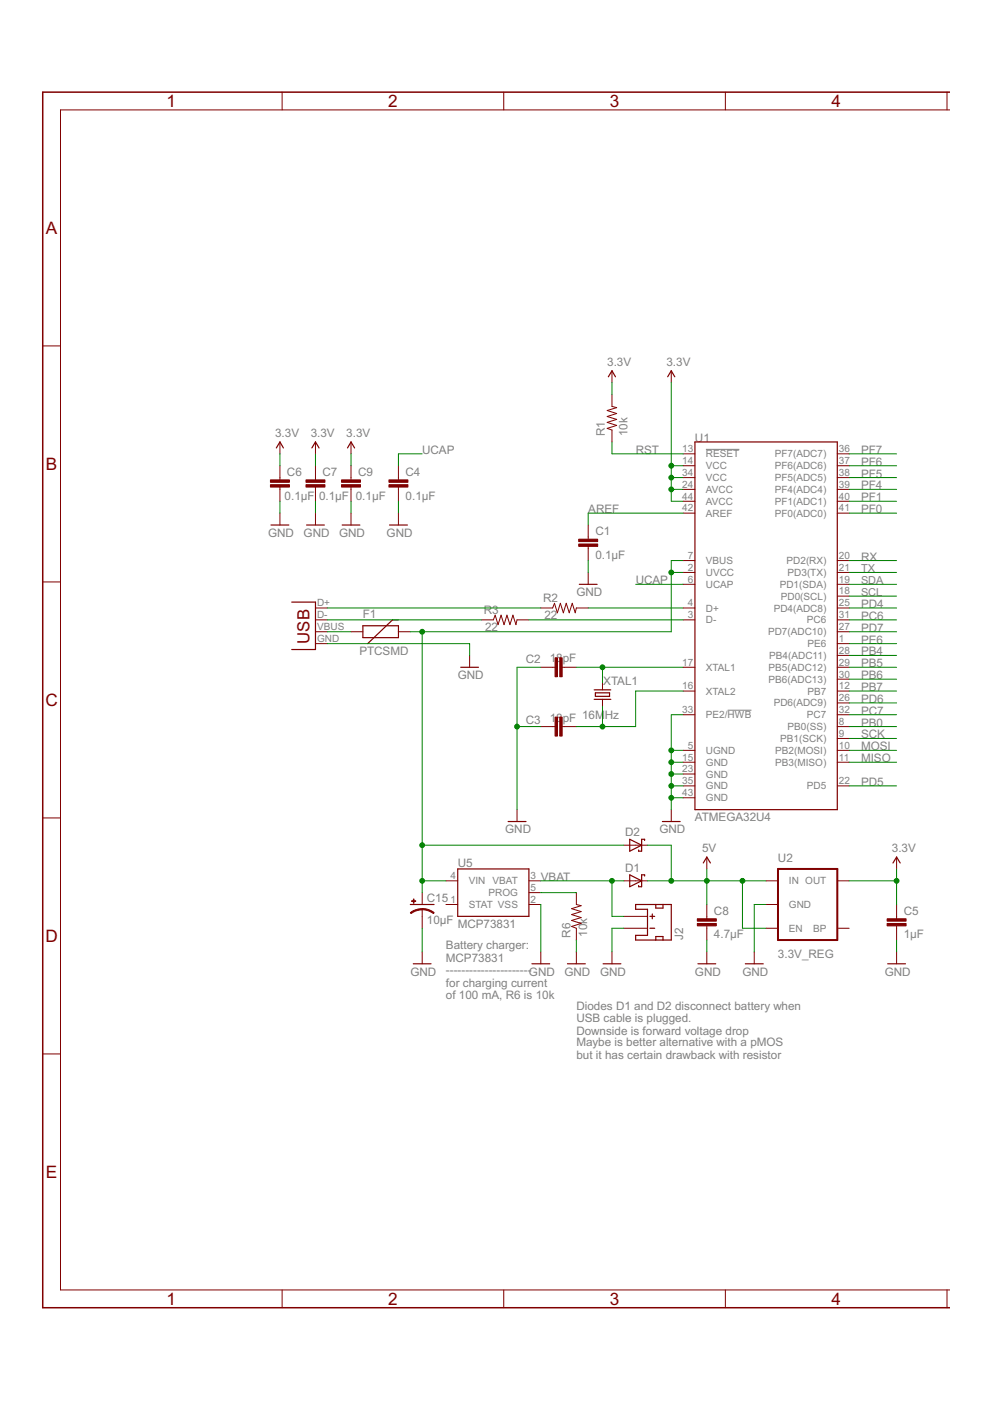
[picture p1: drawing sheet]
<svg xmlns="http://www.w3.org/2000/svg" width="210mm" height="297mm" viewBox="0 0 210 297" stroke-linecap="round" stroke-linejoin="round" font-family="sans-serif">
<path d="M149.7 95.3h7.1M154.3 150.6h5" fill="none" stroke="#808080" stroke-width=".21"/>
<g fill="none" stroke="#800000" stroke-width=".25">
<path d="M129 79.9l.8-1.3 .7 1.3M141.6 79.9l.7-1.3 .8 1.3M58.6 95l.8-1.3 .7 1.3M66.1 95l.8-1.3 .7 1.3M73.7 95l.7-1.3 .8 1.3M147.3 93.7h30.2v78h-30.2zM57.4 111.3h3.8M65 111.3h3.8M72.5 111.3h3.8M82.6 111.3h3.8M61.8 127.7h5.1v10h-5.1M76.9 132.7h7.6v2.5h-7.6z"/>
<path d="M84.5 131.4h-1.3l-5.2 5.1M122.8 123.9h3.8M97.7 141.5h3.8M126 146.3h3.5M126 148.3h3.5M126.2 146.9h3v.7h-3zM107.7 174.2h3.8M133.5 177.9l2.5 1.3-2.5 1.3zM136.7 178.2v-.3h-.7v2.6h-.6v-.3M140.4 174.2h3.8M87 191.8h5M97 184.2h15.1v10.1h-15.1z"/>
<path d="M133.5 185.5l2.5 1.3-2.5 1.2zM134.8 191.8h7.5v7.5h-7.5v-1h2.5v-5.5h-2.5zM136.7 185.7v-.2h-.7v2.5h-.6v-.3M137.8 194.3h1M137.8 196.8h1M138.3 193.8v1M139 191.8v.7h1.6v-.7M139 199.3v-.7h1.6v.7M149.1 183l.8-1.3 .7 1.3M189.3 183l.8-1.3 .8 1.3M87.6 204.3h3.8M112.8 204.3h3.7"/>
<path d="M120.3 204.3h3.8M127.9 204.3h3.7M148 204.3h3.7M158 204.3h3.8M188.2 204.3h3.8"/>
</g>
<g fill="none" stroke="#800000" stroke-width=".21">
<path d="M59.8 19.5v3.8M106.8 19.5v3.8M153.8 19.5v3.8M200.8 19.5v3.8M201.5 23.3h-188.7v250.2h188.7M9.1 73.3h3.7M129.8 78.6v2.5M142.3 78.6v2.5M59.4 93.7v2.5M59.4 98.7v3M66.9 93.7v2.5M66.9 98.7v3"/>
<path d="M74.4 93.7v2.5M74.4 98.7v3M84.5 98.7v3M129.8 83.7v2.5l.9 .2-2 .6 2 .7-2 .6 2 .6-2 .7 2 .6-2 .6 1.1 .4v2.5M144.8 96.2h2.5M144.8 98.7h2.5M177.5 96.2h2.5M177.5 98.7h2.5M59.4 103.3v3M59.4 108.8v2.5M66.9 103.3v3M66.9 108.8v2.5"/>
<path d="M74.4 103.3v3M74.4 108.8v2.5M84.5 103.3v3M84.5 108.8v2.5M124.7 111.3v3M124.7 115.8v3.1M144.8 108.8h2.5M144.8 103.8h2.5M144.8 106.3h2.5M144.8 118.9h2.5M144.8 101.3h2.5M177.5 108.8h2.5"/>
<path d="M177.5 103.8h2.5M177.5 106.3h2.5M177.5 118.9h2.5M177.5 101.3h2.5M9.1 123.4h3.7M66.9 128.9h2.5M66.9 131.4h2.5M66.9 133.9h2.5M66.9 136.5h2.5M74.4 133.9h2.5M84.5 133.9h2.5M99.6 139v2.5"/>
<path d="M102.1 131.4h2.5l.4-1 .6 2 .6-2 .7 2 .6-2 .6 2 .7-2 .6 2 .2-1h2.5M114.7 128.9h2.5l.4-1 .6 2 .6-2 .6 2 .7-2 .6 2 .6-2 .7 2 .2-1h2.5M124.7 121.4v2.5M144.8 128.9h2.5M144.8 131.4h2.5M144.8 123.9h2.5M144.8 121.4h2.5M177.5 128.9h2.5M177.5 131.4h2.5M177.5 139h2.5M177.5 126.4h2.5M177.5 123.9h2.5"/>
<path d="M177.5 121.4h2.5M177.5 133.9h2.5M177.5 136.5h2.5M114.7 154.1h3M114.7 141.5h3M119.2 154.1h3M119.2 141.5h3M127.7 144.8v1.5M127.7 148.3v1.5M144.8 159.1h2.5M144.8 141.5h2.5M144.8 146.5h2.5"/>
<path d="M144.8 151.5h2.5M177.5 154.1h2.5M177.5 156.6h2.5M177.5 159.1h2.5M177.5 141.5h2.5M177.5 144h2.5M177.5 146.5h2.5M177.5 151.5h2.5M177.5 149h2.5M9.1 173.4h3.7M109.6 171.7v2.5M132.3 179.2h5"/>
<path d="M142.3 171.7v2.5M144.8 161.6h2.5M144.8 164.1h2.5M144.8 166.6h2.5M144.8 169.1h2.5M177.5 161.6h2.5M177.5 166.6h2.5M89.5 189.3v2.5M89.5 192.8v4M94.6 186.8h2.4M94.6 191.8h2.4M112.1 186.8h2.6"/>
<path d="M112.1 191.8h2.6M112.1 189.3h2.6M122.2 189.3v2.5l1 .2-2 .7 2 .6-2 .6 2 .6-2 .7 2 .6-2 .6 1 .4v2.5M132.3 186.8h5M132.3 196.8h5M132.3 194.3h5M149.9 181.7v2.5M149.9 191.8v3M149.9 196.3v3M162.4 186.8h2.6M162.4 191.8h2.6M162.4 196.8h2.6"/>
<path d="M177.5 186.8h2.5M177.5 196.8h2.5M190.1 181.7v2.5M190.1 191.8v3M190.1 196.3v3M89.5 201.8v2.5M114.7 201.8v2.5M122.2 201.8v2.5M129.8 201.8v2.5M149.9 201.8v2.5M159.9 201.8v2.5M190.1 201.8v2.5"/>
<path d="M9.1 223.5h3.7M59.8 273.5v3.8M106.8 273.5v3.8M153.8 273.5v3.8M200.8 273.5v3.8"/>
</g>
<g fill="#800000" stroke="#800000" stroke-width=".21">
<path d="M122.7 115.3h4v.5h-4z"/>
<path d="M122.7 114.3h4v.5h-4z"/>
<path d="M118.7 139.5h.5v4h-.5z"/>
<path d="M117.7 139.5h.5v4h-.5z"/>
<path d="M118.7 152h.5v4.1h-.5z"/>
<path d="M117.7 152h.5v4.1h-.5z"/>
<path d="M82.5 102.8h4v.5h-4z"/>
<path d="M82.5 101.7h4v.6h-4z"/>
<path d="M188.1 195.8h4v.5h-4z"/>
<path d="M188.1 194.8h4v.5h-4z"/>
<path d="M57.3 102.8h4.1v.5h-4.1z"/>
<path d="M57.3 101.7h4.1v.6h-4.1z"/>
<path d="M64.9 102.8h4v.5h-4z"/>
<path d="M64.9 101.7h4v.6h-4z"/>
<path d="M147.8 195.8h4.1v.5h-4.1z"/>
<path d="M147.8 194.8h4.1v.5h-4.1z"/>
<path d="M72.4 102.8h4v.5h-4z"/>
<path d="M72.4 101.7h4v.6h-4z"/>
<path d="M87.3 191h.9v.1h-.9z"/>
<path d="M87.7 190.6h.1v.9h-.1z"/>
</g>
<path d="M165 184.2h12.5v15.1h-12.5z" fill="none" stroke="#800000" stroke-width=".42"/>
<path d="M201.5 19.5h-192.4v257.8h192.4" fill="none" stroke="#800000" stroke-width=".32"/>
<g fill="#800000" stroke="#800000" stroke-width=".21">
<path d="M89.5 192.6l1.4 .2 1.2 .7-.2 .2-1.4-.7-1-.1z" fill-rule="evenodd"/>
<path d="M87 193.5l1.2-.6 1.3-.2v.2l-1.5 .3-.9 .5z" fill-rule="evenodd"/>
</g>
<g fill="none" stroke="#008000" stroke-width=".21">
<path d="M59.4 96.2v2.5M66.9 96.2v2.5M74.4 96.2v2.5M89.5 96.2h-5v2.5M129.8 81.1v2.6M129.8 93.7v2.5h15M142.3 81.1v25.2h2.5M142.3 98.7h2.5M180 96.2h10.1M180 98.7h10.1M59.4 106.3v2.5M66.9 106.3v2.5"/>
<path d="M74.4 106.3v2.5M84.5 106.3v2.5M124.7 118.9v2.5M142.3 101.3h2.5M142.3 103.8h2.5M144.8 108.8h-20.1v2.5M144.8 118.9h-2.5v15h-55.3M180 108.8h10.1M180 101.3h10.1M180 103.8h10.1M180 106.3h10.1M180 118.9h10.1"/>
<path d="M69.4 136.5h30.2v2.5M69.4 128.9h45.3M69.4 131.4h32.7M69.4 133.9h5M89.5 133.9v55.4M112.1 131.4h32.7M124.7 128.9h20.1M134.8 123.9h10M142.3 121.4h2.5M180 136.5h10.1M180 128.9h10.1M180 131.4h10.1"/>
<path d="M180 123.9h10.1M180 121.4h10.1M180 126.4h10.1M180 133.9h10.1M180 139h10.1M109.6 154.1h5.1M114.7 141.5h-5.1v30.2M122.2 141.5h22.6M127.7 141.5v3.3M127.7 149.8v4.3M142.3 159.1h2.5M144.8 151.5h-2.5v20.2"/>
<path d="M144.8 146.5h-10v7.6h-12.6M180 159.1h10.1M180 151.5h10.1M180 141.5h10.1M180 154.1h10.1M180 156.6h10.1M180 144h10.1M180 146.5h10.1M180 149h10.1M89.5 179.2h42.8M137.3 179.2h5v7.6M142.3 169.1h2.5"/>
<path d="M142.3 166.6h2.5M142.3 164.1h2.5M142.3 161.6h2.5M180 166.6h10.1M180 161.6h10.1M89.5 196.8v5M89.5 186.8h5.1M114.7 191.8v10M114.7 186.8h17.6M114.7 189.3h7.5M122.2 199.3v2.5M129.8 186.8v7.5h2.5"/>
<path d="M132.3 196.8h-2.5v5M137.3 186.8h25.1M149.9 184.2v7.6M149.9 199.3v2.5M157.4 186.8v10h5M162.4 191.8h-2.5v10M180 186.8h10.1M190.1 184.2v7.6M190.1 199.3v2.5"/>
</g>
<g fill="#008000" stroke="#008000" stroke-width=".21">
<circle cx="142.3" cy="169.1" r=".51"/>
<circle cx="142.3" cy="166.6" r=".51"/>
<circle cx="142.3" cy="164.1" r=".51"/>
<circle cx="142.3" cy="161.6" r=".51"/>
<circle cx="142.3" cy="159.1" r=".51"/>
<circle cx="109.6" cy="154.1" r=".51"/>
<circle cx="149.9" cy="186.8" r=".51"/>
<circle cx="157.4" cy="186.8" r=".51"/>
<circle cx="142.3" cy="186.8" r=".51"/>
<circle cx="190.1" cy="186.8" r=".51"/>
<circle cx="142.3" cy="98.7" r=".51"/>
<circle cx="142.3" cy="101.3" r=".51"/>
<circle cx="142.3" cy="103.8" r=".51"/>
<circle cx="129.8" cy="186.8" r=".51"/>
<circle cx="142.3" cy="121.4" r=".51"/>
<circle cx="89.5" cy="133.9" r=".51"/>
<circle cx="89.5" cy="186.8" r=".51"/>
<circle cx="89.5" cy="179.2" r=".51"/>
<circle cx="127.7" cy="141.5" r=".51"/>
<circle cx="127.7" cy="154.1" r=".51"/>
</g>
<g font-size="4.1" fill="#800000">
<text x="35.3" y="22.7">1</text>
<text x="82.3" y="22.7">2</text>
<text x="129.3" y="22.7">3</text>
<text x="176.3" y="22.7">4</text>
<text x="9.7" y="49.6">A</text>
<text x="9.7" y="99.7">B</text>
<text x="9.6" y="149.7">C</text>
<text x="9.6" y="199.7">D</text>
<text x="9.7" y="249.8">E</text>
<text x="35.3" y="276.7">1</text>
<text x="82.3" y="276.7">2</text>
<text x="129.3" y="276.7">3</text>
<text x="176.3" y="276.7">4</text>
</g>
<text font-size="4" fill="#800000" x="65.6" y="136.5" transform="rotate(-90 65.6 136.5)">USB</text>
<g font-size="2.8" fill="#808080">
<text x="128.7" y="77.6">3.3V</text>
<text x="141.3" y="77.6">3.3V</text>
<text x="58.3" y="92.7">3.3V</text>
<text x="65.9" y="92.7">3.3V</text>
<text x="73.4" y="92.7">3.3V</text>
<text x="128.3" y="92.5" transform="rotate(-90 128.3 92.5)">R1</text>
<text x="133" y="92.5" transform="rotate(-90 133 92.5)">10k</text>
<text x="147.4" y="93.7">U1</text>
<text x="60.8" y="100.9">C6</text>
<text x="68.4" y="100.9">C7</text>
<text x="75.9" y="100.9">C9</text>
<text x="86" y="100.9">C4</text>
<text x="89.5" y="96.2">UCAP</text>
<text x="134.8" y="96.2">RST</text>
<text x="182.6" y="96.2">PF7</text>
<text x="182.6" y="98.7">PF6</text>
<text x="182.6" y="101.3">PF5</text>
<text x="60.3" y="105.9">0.1μF</text>
<text x="67.6" y="105.9">0.1μF</text>
<text x="75.4" y="105.9">0.1μF</text>
<text x="86" y="105.9">0.1μF</text>
<text x="182.6" y="103.8">PF4</text>
<text x="182.6" y="106.3">PF1</text>
<text x="56.8" y="113.8">GND</text>
<text x="64.4" y="113.8">GND</text>
<text x="71.9" y="113.8">GND</text>
<text x="82" y="113.8">GND</text>
<text x="124.7" y="108.8">AREF</text>
<text x="126.2" y="113.4">C1</text>
<text x="182.6" y="108.8">PF0</text>
<text x="126.2" y="118.5">0.1μF</text>
<text x="182.6" y="118.9">RX</text>
<text x="134.8" y="123.9">UCAP</text>
<text x="76.9" y="130.9">F1</text>
<text x="102.6" y="130.2">R3</text>
<text x="115.2" y="127.7">R2</text>
<text x="115.4" y="131.2">22</text>
<text x="122.2" y="126.4">GND</text>
<text x="182.6" y="128.9">PD4</text>
<text x="182.6" y="131.4">PC6</text>
<text x="102.8" y="133.7">22</text>
<text x="182.6" y="133.9">PD7</text>
<text x="182.6" y="136.5">PE6</text>
<text x="76.2" y="139">PTCSMD</text>
<text x="97.1" y="144">GND</text>
<text x="111.5" y="140.6">C2</text>
<text x="116.6" y="140.3">1</text>
<text x="118" y="140.3">8</text>
<text x="119.3" y="140.3">pF</text>
<text x="182.6" y="139">PB4</text>
<text x="182.6" y="141.5">PB5</text>
<text x="182.6" y="144">PB6</text>
<text x="127.9" y="145.3">XTAL1</text>
<text x="182.6" y="146.5">PB7</text>
<text x="182.6" y="149">PD6</text>
<text x="111.5" y="153.4">C3</text>
<text x="116.6" y="153.2">1</text>
<text x="118" y="153.2">8</text>
<text x="119.3" y="153.2">pF 16M</text>
<text x="128.2" y="152.5">Hz</text>
<text x="182.6" y="151.5">PC7</text>
<text x="182.6" y="154.1">PB0</text>
<text x="182.6" y="161.6">MISO</text>
<text x="182.6" y="156.6">SCK</text>
<text x="182.6" y="159.1">MOSI</text>
<text x="182.6" y="166.6">PD5</text>
<text x="107.1" y="176.7">GND</text>
<text x="132.5" y="177.3">D2</text>
<text x="139.8" y="176.7">GND</text>
<text x="147.4" y="174.2">ATMEGA32U4</text>
<text x="97.1" y="183.7">U5</text>
<text x="132.5" y="184.9">D1</text>
<text x="148.9" y="180.7">5V</text>
<text x="165" y="182.7">U2</text>
<text x="189.1" y="180.7">3.3V</text>
<text x="90.5" y="191.1">C15</text>
<text x="114.7" y="186.7">VBAT</text>
<text x="90.5" y="195.9">10μF</text>
<text x="97.1" y="196.8">MCP73831</text>
<text x="151.4" y="193.9">C8</text>
<text x="191.6" y="193.9">C5</text>
<text x="94.5" y="201.3">Battery charger:</text>
<text x="94.5" y="203.9">MCP73831</text>
<text x="121" y="198.8" transform="rotate(-90 121 198.8)">R6</text>
<text x="124.5" y="198.6" transform="rotate(-90 124.5 198.6)">10k</text>
<text x="144.8" y="199.3" transform="rotate(-90 144.8 199.3)">J2</text>
<text x="151.4" y="198.9">4.7μF</text>
<text x="165" y="203.1">3.3V_REG</text>
<text x="191.6" y="198.9">1μF</text>
<text x="87" y="206.9">GND</text>
<text x="94.5" y="206.6">----------------------GND</text>
<text x="94.5" y="209.2">for charging current</text>
<text x="119.7" y="206.9">GND</text>
<text x="127.2" y="206.9">GND</text>
<text x="147.4" y="206.9">GND</text>
<text x="157.4" y="206.9">GND</text>
<text x="187.6" y="206.9">GND</text>
<text x="94.5" y="211.9">of 100 mA, R6 is 10k</text>
<text x="122.2" y="214.1">Diodes D1 and D2 disconnect battery when</text>
<text x="122.2" y="216.8">USB cable is plugged.</text>
<text x="122.2" y="219.4">Downside is forward voltage drop</text>
<text x="122.2" y="221.8">Maybe is better alternative with a pMOS</text>
<text x="122.2" y="224.5">but it has certain drawback with resistor</text>
</g>
<g font-size="2.6" fill="#808080">
<text x="182.6" y="121.4">TX</text>
<text x="182.6" y="123.9">SDA</text>
<text x="182.6" y="126.4">SCL</text>
</g>
<g font-size="2.4" fill="#808080">
<text x="144.6" y="95.9">13</text>
<text x="177.9" y="95.9">36</text>
<text x="144.6" y="98.4">14</text>
<text x="144.6" y="100.9">34</text>
<text x="149.7" y="97">RESET</text>
<text x="149.7" y="99.5">VCC</text>
<text x="164.3" y="99.5">PF6(ADC6)</text>
<text x="164.3" y="97">PF7(ADC7)</text>
<text x="177.9" y="100.9">38</text>
<text x="177.9" y="98.4">37</text>
<text x="144.6" y="103.4">24</text>
<text x="144.6" y="105.9">44</text>
<text x="149.7" y="104.5">AVCC</text>
<text x="149.7" y="107">AVCC</text>
<text x="149.7" y="102">VCC</text>
<text x="164.3" y="107">PF1(ADC1)</text>
<text x="164.3" y="104.5">PF4(ADC4)</text>
<text x="164.3" y="102">PF5(ADC5)</text>
<text x="177.9" y="105.9">40</text>
<text x="177.9" y="103.4">39</text>
<text x="144.6" y="108.4">42</text>
<text x="149.7" y="109.5">AREF</text>
<text x="164.3" y="109.5">PF0(ADC0)</text>
<text x="177.9" y="108.4">41</text>
<text x="145.8" y="118.5">7</text>
<text x="149.7" y="119.6">VBUS</text>
<text x="166.8" y="119.6">PD2(RX)</text>
<text x="177.9" y="118.5">20</text>
<text x="145.8" y="123.5">6</text>
<text x="145.8" y="121">2</text>
<text x="149.7" y="124.6">UCAP</text>
<text x="149.7" y="122.1">UVCC</text>
<text x="165.3" y="124.6">PD1(SDA)</text>
<text x="167" y="122.1">PD3(TX)</text>
<text x="177.9" y="123.5">19</text>
<text x="177.9" y="121">21</text>
<text x="67.2" y="128.6">D+</text>
<text x="67.2" y="131.1">D-</text>
<text x="145.8" y="128.6">4</text>
<text x="145.8" y="131.1">3</text>
<text x="149.7" y="129.7">D+</text>
<text x="164" y="129.7">PD4(ADC8)</text>
<text x="165.6" y="127.1">PD0(SCL)</text>
<text x="177.9" y="131.1">31</text>
<text x="177.9" y="126">18</text>
<text x="177.9" y="128.6">25</text>
<text x="67.2" y="133.6">VBUS</text>
<text x="67.2" y="136.1">GND</text>
<text x="149.7" y="132.2">D-</text>
<text x="162.9" y="134.7">PD7(ADC10)</text>
<text x="171.1" y="132.2">PC6</text>
<text x="171.2" y="137.2">PE6</text>
<text x="177.9" y="133.6">27</text>
<text x="177.9" y="136.1">1</text>
<text x="144.6" y="141.1">17</text>
<text x="149.7" y="142.2">XTAL1</text>
<text x="163" y="142.2">PB5(ADC12)</text>
<text x="163.1" y="139.7">PB4(ADC11)</text>
<text x="177.9" y="138.6">28</text>
<text x="177.9" y="141.1">29</text>
<text x="177.9" y="143.6">30</text>
<text x="144.6" y="146.2">16</text>
<text x="149.7" y="147.3">XTAL2</text>
<text x="163" y="144.7">PB6(ADC13)</text>
<text x="164" y="149.8">PD6(ADC9)</text>
<text x="171.2" y="147.3">PB7</text>
<text x="177.9" y="146.2">12</text>
<text x="177.9" y="148.7">26</text>
<text x="144.6" y="151.2">33</text>
<text x="149.7" y="152.3">PE2/HWB</text>
<text x="167" y="154.8">PB0(SS)</text>
<text x="171.1" y="152.3">PC7</text>
<text x="177.9" y="153.7">8</text>
<text x="177.9" y="151.2">32</text>
<text x="144.6" y="161.2">15</text>
<text x="145.8" y="158.7">5</text>
<text x="149.7" y="159.8">UGND</text>
<text x="164.4" y="159.8">PB2(MOSI)</text>
<text x="165.4" y="157.3">PB1(SCK)</text>
<text x="177.9" y="156.2">9</text>
<text x="177.9" y="158.7">10</text>
<text x="177.9" y="161.2">11</text>
<text x="144.6" y="163.8">23</text>
<text x="144.6" y="166.3">35</text>
<text x="149.7" y="162.4">GND</text>
<text x="149.7" y="164.9">GND</text>
<text x="149.7" y="167.4">GND</text>
<text x="164.4" y="162.3">PB3(MISO)</text>
<text x="171.1" y="167.4">PD5</text>
<text x="177.9" y="166.3">22</text>
<text x="144.6" y="168.8">43</text>
<text x="149.7" y="169.9">GND</text>
<text x="95.5" y="186.4">4</text>
<text x="95.5" y="191.4">1</text>
<text x="99.4" y="187.5">VIN VBAT</text>
<text x="103.6" y="190">PROG</text>
<text x="112.5" y="186.4">3</text>
<text x="112.5" y="188.9">5</text>
<text x="112.5" y="191.4">2</text>
<text x="167.3" y="187.5">IN OUT</text>
<text x="99.4" y="192.5">STAT VSS</text>
<text x="167.3" y="192.5">GND</text>
<text x="167.3" y="197.6">EN</text>
<text x="172.4" y="197.5">BP</text>
</g>
</svg>
